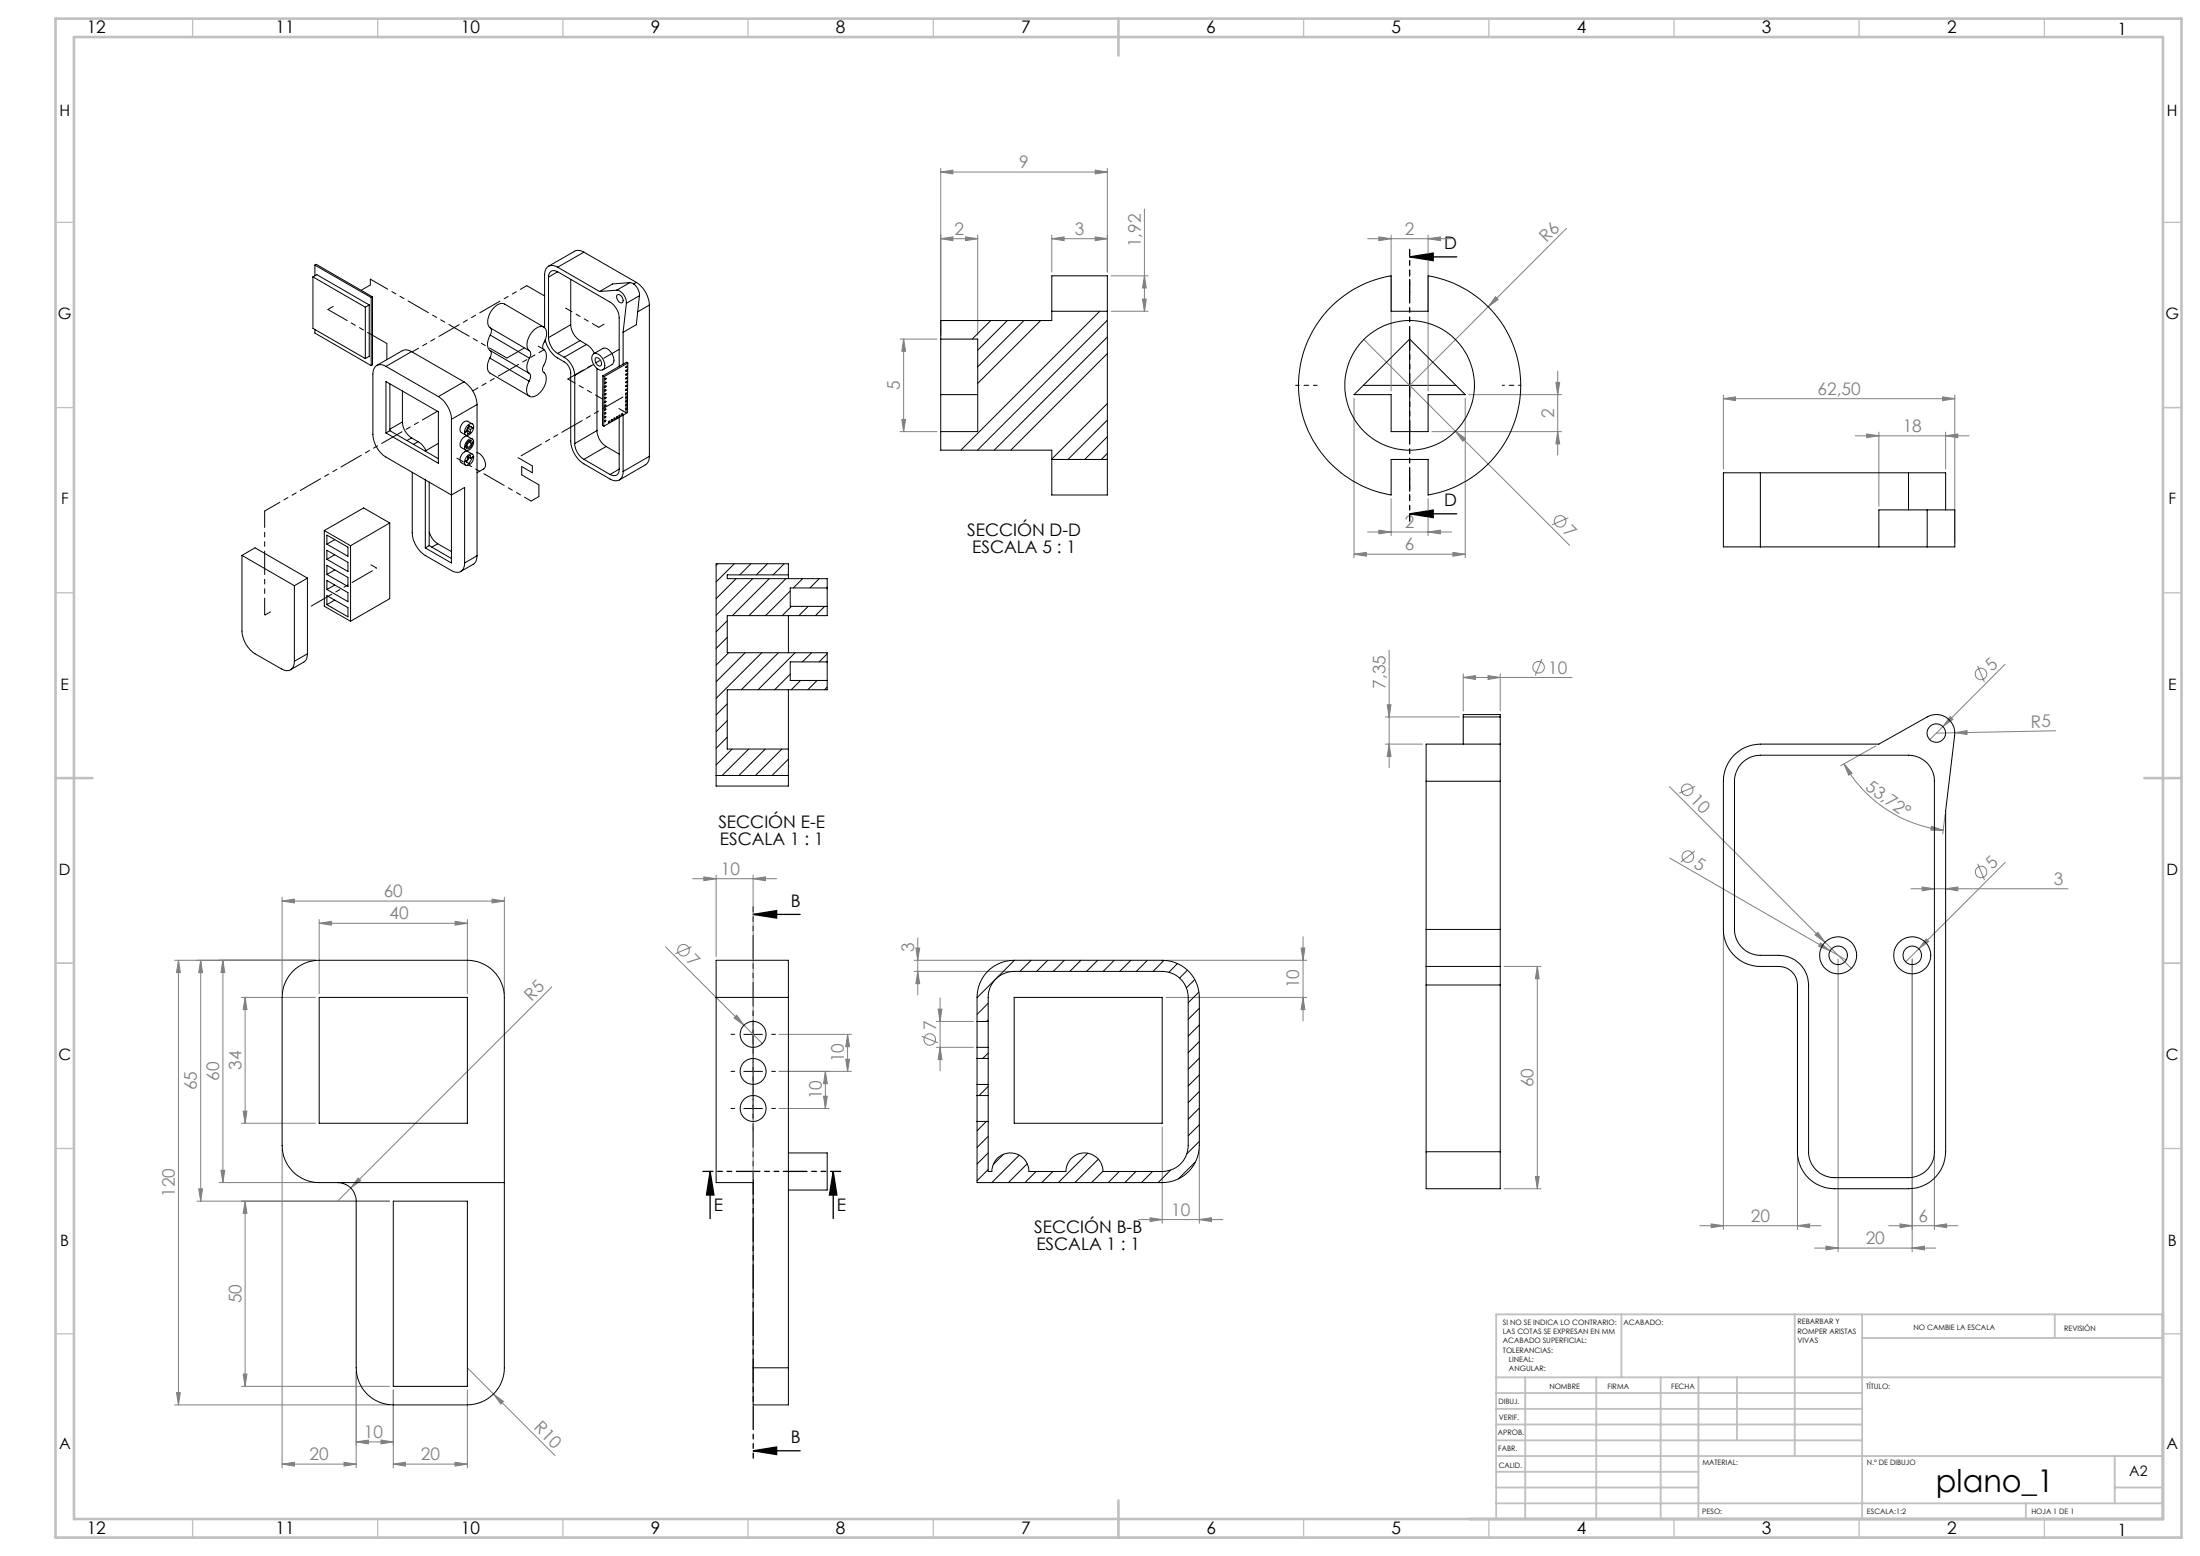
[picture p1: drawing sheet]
<svg xmlns="http://www.w3.org/2000/svg" width="594mm" height="420mm" viewBox="0 0 594 420" stroke-linecap="round" stroke-linejoin="round" font-family="sans-serif">
<g fill="none" stroke="#808080" stroke-width=".27">
<path d="M254 46.4l3.3-.5v1zM254 45.5v45M254 46.4h45M295.7 45.9l3.3 .5-3.3 .5zM299 45.5v27.9M309 56.5v27.5M254 64.4l3.3-.5v1.1zM254 64.4h10M260.7 63.9l3.3 .5-3.3 .6zM264 63.4v27.1M284 64.4l3.3-.5v1.1zM284 64.4h15"/>
<path d="M284 63.4v10M295.7 63.9l3.3 .5-3.3 .6zM300 74.5h10M309 74.5l.5 3.2h-1zM369.3 64.4h22.6M372.3 63.9l3.3 .5-3.3 .6zM375.6 63.4v42.1M385.6 64.4l3.3-.5v1.1zM385.6 63.4v42.1M422.9 61.6l-42.3 42.4M243 91.5h10M244 91.5l.5 3.3h-1z"/>
<path d="M244 91.5v25M300 84h10M308.5 80.7h1l-.5 3.3zM368.2 91.6l24.8 24.8M403.8 80.1l.7 .7-2.7 2zM243 116.5h10M243.5 113.2h1l-.5 3.3zM365.6 107.5v43.1M386.6 116.5h35M393 116.4l2.7 2-.8 .7zM393 116.4l30.8 30.8M395.6 107.5v43.1"/>
<path d="M396.6 106.5h25M420.1 103.2h1l-.5 3.3zM420.6 100.2v22.7M420.6 116.5l.5 3.3h-1zM465.3 107.6l3.3-.5v1zM465.3 106.6v20M465.3 107.6h62.5M500.9 117.6h30.8M504 117.1l3.3 .5-3.3 .5zM507.3 116.6v20M524.5 107.1l3.3 .5-3.3 .5zM525.3 117.6l3.3-.5v1z"/>
<path d="M525.3 116.6v10M527.8 106.6v40M375.6 134.6v10M385.6 134.6v10M423.4 139.8l-4.4 1.9M365.6 149.6l3.3-.5v1zM365.6 149.6h30M369.3 143.6h22.6M372.3 143.1l3.3 .5-3.3 .5zM385.6 143.6l3.3-.5v1zM392.3 149.1l3.3 .5-3.3 .5zM375.1 175.5v31.7"/>
<path d="M416.3 177.9l-1.8 4.4M533.9 179.7l1.9 4.4M541.4 179.3l-16.8 16.8M374.1 193.5h20M374.5 190.2h1.1l-.5 3.3zM395.1 182.9l3.3-.5v1zM395.1 181.9v10M395.1 182.9h29.4M401.8 182.4l3.3 .5-3.3 .5zM405.1 181.9v10M524.6 196.1l-3.5 3.6M526.6 193.4l.7 .8-2.7 1.9z"/>
<path d="M527.8 197.8l3.3-.6v1zM527.8 197.8l-5 .1M555.1 197.3l-27.3 .5M374.1 200.9h10M375.1 200.9l.5 3.3h-1.1zM450.7 212.3l49.2 49.1M457.7 212.2l-4.3 1.9M497.9 206.2l2.2 2.5-.9 .6zM497.9 206.2a35.6 35.6 0 0 0 26.8 17.9M506.4 201.3l-9.4 5.4M525.2 219.9l-.7 5.2M187 237.2h22.7"/>
<path d="M190 236.7l3.4 .5-3.4 .5zM193.4 236.2v22M203.3 237.2l3.4-.5v1zM203.3 236.2v82M450.8 231.6l47.7 27.5M457.6 229.7l-3.8 3M515.9 239.9h42.5M519 239.4l3.3 .5-3.3 .5zM521.5 223l3.2 1.1h-3.4zM525.3 239.9l3.3-.5v1zM534 233.2l1.8 4.4M541.4 232.8l-23.3 23.3"/>
<path d="M47.2 259.2h38M48.2 259.2l.5 3.3h-1zM48.2 259.2v120M54.2 259.2l.5 3.3h-1zM54.2 259.2v65M60.2 259.2l.5 3.3h-1zM60.2 259.2v60M76.2 243.2l3.3-.5v1zM76.2 242.2v26M76.2 243.2h60M86.2 249.2l3.3-.5v1zM86.2 248.2v20"/>
<path d="M86.2 249.2h40M122.9 248.7l3.3 .5-3.3 .5zM126.2 248.2v20M132.9 242.7l3.3 .5-3.3 .5zM136.2 242.2v26M179.7 255.6l21.2 21.1M186.7 255.5l-4.3 1.9M246.8 259.2h26M247.3 255.9h1l-.5 3.3zM247.8 253.1v15.5M314.8 259.2h38M351.3 255.9h1l-.5 3.3z"/>
<path d="M351.8 252.9v22.7M465.3 251.9v80M490.1 252.4l.7-.7 2 2.6zM491.5 254.5l2.6 2.1-3.1-1.2zM496.3 258.9v79M516.3 258.9v79M518.1 256.1l-3.6 3.5M520.1 253.4l.7 .7-2.7 2zM65.2 269.2h20M66.2 269.2l.5 3.3h-1zM66.2 269.2v34M149 266.4l-57.8 57.8"/>
<path d="M198.9 274l2 2.7-2.7-1.9zM200.9 276.7l4.9 5M210.4 279.2h19.5M228.8 279.2l.6 3.3h-1zM228.8 279.2v10M246.8 262.2h26M247.8 262.2l.5 3.3h-1zM248.8 279.7l4.5 1.8M252.8 275.7h10M253.3 272.4h1l-.5 3.3zM253.8 269.4v19.6M314.8 269.2h38"/>
<path d="M351.8 269.2l.5 3.3h-1zM406.1 260.9h10M415.1 260.9l.5 3.3h-1.1zM415.1 260.9v60M65.7 299.9h1l-.5 3.3zM210.4 289.2h19.5M210.4 299.2h13.5M222.4 295.9h1l-.6 3.3zM222.8 289.2l.6 3.3h-1zM222.8 289.2v10M228.4 285.9h1l-.6 3.3zM252.8 282.7h10"/>
<path d="M253.8 282.7l.5 3.3h-1zM59.2 319.2h26M59.7 315.9h1l-.5 3.3zM65.2 303.2h20M76.2 310.2v86M96.7 318l.7 .7-2.7 2zM313.8 304.2v26M323.8 310.2v20M414.5 317.6h1.1l-.5 3.3zM485.3 311.9v20M522.3 311.9v20M53.2 324.2h52"/>
<path d="M53.7 320.9h1l-.5 3.3zM66.2 324.2l.5 3.3h-1zM66.2 324.2v50M307.4 329.2h22.8M310.5 328.7l3.3 .5-3.3 .5zM323.8 329.2l3.3-.5v1zM406.1 320.9h10M459 330.9h32.7M462 330.4l3.3 .5-3.3 .5zM485.3 330.9l3.3-.5v1zM489.9 336.9h32.7M493 336.4l3.3 .5-3.3 .5z"/>
<path d="M509.9 330.9h18.7M513 330.4l3.3 .5-3.3 .5zM516.3 336.9l3.3-.5v1zM522.3 330.9l3.3-.5v1zM47.2 379.2h58M47.7 375.9h1l-.5 3.3zM65.2 374.2h40M65.7 370.9h1l-.5 3.3zM96.2 370.2v26M106.2 375.2v21M126.2 369.2l7 7.1M126.2 375.2v21"/>
<path d="M133.2 376.3l2.7 2-.7 .7zM133.2 376.3l16.6 16.6M76.2 395.2l3.3-.5v1zM76.2 395.2h20M92.9 394.7l3.3 .5-3.3 .5zM96.2 389.2l3.3-.5v1zM96.2 389.2h10M102.9 388.7l3.3 .5-3.3 .5zM106.2 395.2l3.3-.5v1zM106.2 395.2h20M122.9 394.7l3.3 .5-3.3 .5z"/>
<circle cx="421.2" cy="140.7" r="1.56"/>
<circle cx="415.4" cy="180.1" r="1.55"/>
<circle cx="534.9" cy="181.9" r="1.57"/>
<circle cx="455.6" cy="213.2" r="1.56"/>
<circle cx="455.7" cy="231.2" r="1.55"/>
<circle cx="534.9" cy="235.4" r="1.57"/>
<circle cx="184.5" cy="256.5" r="1.55"/>
<circle cx="251" cy="280.6" r="1.55"/>
</g>
<path d="M380.6 69.3l6.4-1v2.1zM380.6 69.3h12.7M380.6 138.7l6.4-1v2zM380.6 138.7h12.7M203.3 246.8l6.4-1v2zM203.3 246.8h12.7M191.7 316.2l1.1 6.4h-2.1zM191.7 316.2v12.7M225 316.2l1 6.4h-2.1zM225 316.2v12.7M203.3 391.6l6.4-1v2zM203.3 391.6h12.7" fill="none" stroke="#000" stroke-width=".35"/>
<path d="M198.4 279.2h-1M203.4 274.2v-1M208.4 279.2h1M198.4 289.2h-1M198.4 299.2h-1M203.4 284.2v1M203.4 284.2v-1M203.4 294.2v1M203.4 294.2v-1M208.4 289.2h1M208.4 299.2h1M203.4 304.2v1" fill="none" stroke="#000" stroke-width=".27" stroke-dasharray="15.2 1.3 1.3 1.3"/>
<path d="M380.6 79v-5M405.6 104h5M380.6 129v5" fill="none" stroke="#000" stroke-width=".27" stroke-dasharray="15.2 1.3 1.3 1.3" stroke-dashoffset="14.6"/>
<path d="M355.6 104h-5.8" fill="none" stroke="#000" stroke-width=".27" stroke-dasharray="15.2 1.3 1.3 1.3" stroke-dashoffset="14.2"/>
<path d="M380.6 91.5v25M368.1 104h25M200.8 279.2h5M203.3 276.7v5M200.8 289.2h5M200.8 299.2h5M203.3 286.7v5M203.3 296.7v5" fill="none" stroke="#000" stroke-width=".27"/>
<path d="M203.4 244.8v148.8" fill="none" stroke="#000" stroke-width=".35" stroke-dasharray="6.3 1.3 1.3 1.3 1.3 1.3" stroke-dashoffset="5"/>
<path d="M227 316.2h-37.2" fill="none" stroke="#000" stroke-width=".35" stroke-dasharray="6.3 1.3 1.3 1.3 1.3 1.3" stroke-dashoffset="3.6"/>
<path d="M380.6 67.3v73.4" fill="none" stroke="#000" stroke-width=".35" stroke-dasharray="6.3 1.3 1.3 1.3 1.3 1.3" stroke-dashoffset="4.6"/>
<g fill="none" stroke="#c0c0c0" stroke-width=".35">
<path d="M52 5v5M102 5v5M152 5v5M202 5v5M252 5v5M352 5v5M402 5v5M452 5v5M502 5v5M552 5v5M15 60h5M584 60h5"/>
<path d="M15 110h5M584 110h5M15 160h5M584 160h5M15 260h5M584 260h5M15 310h5M584 310h5M15 360h5M584 360h5M52 410v5M102 410v5"/>
<path d="M152 410v5M202 410v5M252 410v5M352 410v5M402 410v5M452 410v5M502 410v5M552 410v5"/>
</g>
<g fill="none" stroke="#c0c0c0" stroke-width=".5">
<path d="M437.8 354.8v17M484.6 354.8v38.2M502.8 354.8v55.2M554.8 354.8v6.4M584 354.8h-180v55.2M404 371.8h180M404 376h98.8M411.8 371.8v38.2M431 371.8v38.2M448.4 371.8v38.2M458.6 371.8v38.2M469 371.8v17"/>
<path d="M502.8 361.2h81.2M404 388.8h98.8M404 384.5h98.8M404 380.3h98.8M404 397.3h54.6M404 393h180M571 393v12.8M404 405.8h180M404 401.5h54.6M547 405.8v4.2M571 401.5h13"/>
</g>
<path d="M15 5h574v410h-574zM20 10h564v400h-564zM302 5v10M15 210h10M579 210h10M302 405v10" fill="none" stroke="#c0c0c0" stroke-width=".7"/>
<g fill="#000">
<path d="M380.6 69.3l6.4-1v2.1zM380.6 138.7l6.4-1v2z"/>
<path d="M203.3 246.8l6.4-1v2zM203.3 391.6l6.4-1v2z"/>
<path d="M225 316.2l1 6.4h-2.1zM191.7 316.2l1.1 6.4h-2.1z"/>
</g>
<g fill="#808080">
<path d="M490.1 252.4l.7-.7 2 2.6z"/>
<path d="M198.9 274l2 2.7-2.7-1.9z"/>
<path d="M491.5 254.5l2.6 2.1-3.1-1.2z"/>
<path d="M527.8 197.8l3.3-.6v1z"/>
<path d="M526.6 193.4l.7 .8-2.7 1.9z"/>
<path d="M403.8 80.1l.7 .7-2.7 2z"/>
<path d="M96.7 318l.7 .7-2.7 2z"/>
<path d="M520.1 253.4l.7 .7-2.7 2z"/>
<path d="M393 116.4l2.7 2-.8 .7z"/>
<path d="M133.2 376.3l2.7 2-.7 .7z"/>
<path d="M122.9 248.7l3.3 .5-3.3 .5zM86.2 249.2l3.3-.5v1zM92.9 394.7l3.3 .5-3.3 .5zM76.2 395.2l3.3-.5v1zM260.7 63.9l3.3 .5-3.3 .6zM254 64.4l3.3-.5v1.1zM295.7 45.9l3.3 .5-3.3 .5zM254 46.4l3.3-.5v1z"/>
<path d="M462 330.4l3.3 .5-3.3 .5zM485.3 330.9l3.3-.5v1zM493 336.4l3.3 .5-3.3 .5zM516.3 336.9l3.3-.5v1zM395.1 182.9l3.3-.5v1zM401.8 182.4l3.3 .5-3.3 .5zM106.2 395.2l3.3-.5v1zM122.9 394.7l3.3 .5-3.3 .5zM190 236.7l3.4 .5-3.4 .5zM203.3 237.2l3.4-.5v1zM310.5 328.7l3.3 .5-3.3 .5zM323.8 329.2l3.3-.5v1zM284 64.4l3.3-.5v1.1zM295.7 63.9l3.3 .5-3.3 .6z"/>
<path d="M372.3 63.9l3.3 .5-3.3 .6zM385.6 64.4l3.3-.5v1.1z"/>
<path d="M365.6 149.6l3.3-.5v1zM392.3 149.1l3.3 .5-3.3 .5z"/>
<path d="M76.2 243.2l3.3-.5v1zM132.9 242.7l3.3 .5-3.3 .5z"/>
<path d="M519 239.4l3.3 .5-3.3 .5zM525.3 239.9l3.3-.5v1zM513 330.4l3.3 .5-3.3 .5zM522.3 330.9l3.3-.5v1z"/>
<path d="M102.9 388.7l3.3 .5-3.3 .5zM96.2 389.2l3.3-.5v1z"/>
<path d="M385.6 143.6l3.3-.5v1zM372.3 143.1l3.3 .5-3.3 .5z"/>
<path d="M247.8 262.2l.5 3.3h-1zM247.3 255.9h1l-.5 3.3zM351.8 269.2l.5 3.3h-1zM351.3 255.9h1l-.5 3.3zM420.6 116.5l.5 3.3h-1zM420.1 103.2h1l-.5 3.3zM308.5 80.7h1l-.5 3.3zM309 74.5l.5 3.2h-1z"/>
<path d="M415.1 260.9l.5 3.3h-1.1zM414.5 317.6h1.1l-.5 3.3zM374.5 190.2h1.1l-.5 3.3zM375.1 200.9l.5 3.3h-1.1zM66.2 269.2l.5 3.3h-1zM65.7 299.9h1l-.5 3.3zM60.2 259.2l.5 3.3h-1zM59.7 315.9h1l-.5 3.3zM54.2 259.2l.5 3.3h-1zM53.7 320.9h1l-.5 3.3zM66.2 324.2l.5 3.3h-1zM65.7 370.9h1l-.5 3.3zM48.2 259.2l.5 3.3h-1zM47.7 375.9h1l-.5 3.3zM222.8 289.2l.6 3.3h-1zM222.4 295.9h1l-.6 3.3zM228.8 279.2l.6 3.3h-1zM228.4 285.9h1l-.6 3.3zM253.3 272.4h1l-.5 3.3zM253.8 282.7l.5 3.3h-1zM244 91.5l.5 3.3h-1zM243.5 113.2h1l-.5 3.3z"/>
<path d="M497.9 206.2l2.2 2.5-.9 .6zM521.5 223l3.2 1.1h-3.4z"/>
<path d="M504 117.1l3.3 .5-3.3 .5zM525.3 117.6l3.3-.5v1z"/>
<path d="M465.3 107.6l3.3-.5v1zM524.5 107.1l3.3 .5-3.3 .5z"/>
</g>
<g fill="none" stroke="#000" stroke-width=".27">
<path d="M84.5 74.7l1-.6 14.2 8.2M84.5 74.7v13.9l14.1 8.2M84.5 74.7l14.1 8.2M85 71.6l15.2 8.7M85 71.6l.4-.3 15.2 8.8M85 71.6v2.9M148.1 74.8v16.3M150.6 73.4l14.1 8.1a5.3 5.3 0 0 1 2.5 4.3v13.1M150.6 73.4a1.51 1.51 0 0 0-1.8-.2 1.51 1.51 0 0 0-.7 1.6M150.6 72.1a2.16 2.16 0 0 0-2.5-.2 2.16 2.16 0 0 0-1.1 2.3v14.3M150.6 72.1l11.3 6.6M150.6 73.4l-2.5 1.4"/>
<path d="M154.1 75.4v12.2M157.7 68.1l-1.3-.5-1.1 .1-7.2 4.2M157.7 68.1l-7.1 4M157.7 68.1l14.1 8.1M166.5 78.3a3.5 3.5 0 0 1 2.6 3.6M166.5 78.3l-4.6 .4M166.6 79.7a1.25 1.25 0 0 1 1.6 1.4 .62 .62 0 0 1-.4 .7 .62 .62 0 0 1-.8-.4l-.4-.8zM170 76.3a3.5 3.5 0 0 1 2.6 3.5M170 76.3l-3.5 2M170 76.3l-4.6 .3-3.5 2.1M171.8 76.2a8 8 0 0 1 3.5 6.2M171.8 76.2l-.7 .4"/>
<path d="M172.6 79.8l-3.5 2.1M172.6 79.8l-.8 7.8-3.6 2.1M85 89v.9l15.2 8.8M98.6 82.9v13.9M99.7 82.3v13.9l-1.1 .6M99.7 82.3l-1.1 .6M100.2 80.3v18.4M100.6 80.1v18.4l-.4 .2M100.6 80.1l-.4 .2M104.2 98.9a2.16 2.16 0 0 0-2.5-.2 2.16 2.16 0 0 0-1 2.2v16.4a7.7 7.7 0 0 0 3.5 6.1l17.7 10.2 3.5-2v20.4M104.2 98.9l14.2 8.2M111.1 94.9l-1.2-.4-1.1 .1-7.1 4.1"/>
<path d="M111.1 94.9l-6.9 4M111.1 94.9l14.2 8.2M132.3 96.6a3.2 3.2 0 0 0 0 4.1l10.6 6.2M132.3 96.6l10.5 6.3M132.3 94.6a1.64 1.64 0 0 1 0 2M132.3 94.6l10.6 6.2M132.4 88.5a1.57 1.57 0 0 1 0 1.9M132.4 90.4a3.3 3.3 0 0 0-.1 4.2M132.4 90.4l10.5 6.3M142.9 94.7a3.3 3.3 0 0 1 0-4 3.8 3.8 0 0 1 3.8-2.5 2.7 2.7 0 0 1 .4 3.7 2.04 2.04 0 0 0-.2 2.5 3.5 3.5 0 0 1-.2 4.5l-.2 .9 .4 .8M142.9 94.7a1.49 1.49 0 0 1 0 2M142.9 96.7a3.4 3.4 0 0 0 0 4.1"/>
<path d="M146.8 88.3l-10.6-6.2a2.86 2.86 0 0 0-3.3 1.5 3.9 3.9 0 0 0-.6 4.9l10.6 6.2M147.2 91.8a8.3 8.3 0 0 0 3.4 4.8l1.7 1.1a3.7 3.7 0 0 1 1.8 3v18.4a7.9 7.9 0 0 0 3.6 6.1l7 4.1a2.15 2.15 0 0 0 2.5 .3 2.15 2.15 0 0 0 1-2.3M148.1 91.1a5.6 5.6 0 0 0 2.5 4.3M150.6 95.4l1.7 1M152.3 96.4a6.3 6.3 0 0 1 2.9 4.9M154.1 87.6a5.6 5.6 0 0 0 2.5 4.4M154.1 87.6l-6 3.5M156.6 92l1.8 1M156.6 92l-6 3.4M158.4 93l1.1 .9 1 1.5M158.4 93l-6.1 3.4M160.2 95.5a2.18 2.18 0 0 1 2.7 1.6 1.74 1.74 0 0 1-.5 2.8 3.2 3.2 0 0 1-2.4-4.1z"/>
<path d="M160.3 95.5l2.5-1.4a2.62 2.62 0 0 1 2.9 2.4v1.1l-.4 .7-2.5 1.5M160.3 98.4l-5.1 2.9M160.8 96.7a1.33 1.33 0 0 1 1.3 .4 1.33 1.33 0 0 1 .2 1.5 1.15 1.15 0 0 1-1.6-1.2zM161.2 99.5v16.7M168.2 89.7v8.6M169.1 98.9l.2-.1-.2 .5-.2-.2zM169.1 81.9l-.9 7.8M169.5 98l-.1 13.4-6.4 3.7M169.5 98l-6.4 3.7M169.5 98l-.3-.2-6.4 3.6M175.3 82.4v40.8M175.3 82.4l-3.1 1.8"/>
<path d="M254 91.5h10v25h-10M254 86.5h30v-12h15v59.1h-15v-12.1h-30zM254 86.5v.1M267.5 86.5l-5 5M272 86.5l-8 8M276.5 86.5l-12.5 12.5M281 86.5l-17 17M284 84h15M296.9 84l-37.5 37.5M299 86.4l-35.1 35.1M299 91l-30.6 30.5M299 95.4l-26.1 26.1"/>
<path d="M359.6 82.6a30.2 30.2 0 0 1 16-8.1v9.5h10v-9.5a30 30 0 0 1 25 29.5 30 30 0 0 1-25 29.6v-9.6h-10v9.6a30 30 0 0 1-16-51zM104.2 103l14.2 8.1v13.9l-14.2-8.1zM105.3 116.3l-1.1 .6M105.3 116.3l13.1 7.5M105.3 103.6v12.7M108.7 113.9a5.4 5.4 0 0 0 2.4 4.3M108.7 105.5v8.4M108.7 113.9l-3.4 1.9M111.1 118.2l1.8 1M111.1 118.2l-1.2 .7M112.9 119.2l1.2 1 .9 1.4M112.9 119.2l-1.2 .7"/>
<path d="M118.4 107.1a7.7 7.7 0 0 1 3.5 6.1M118.4 119.7l-3.6 2.1M121.9 113.2v38.8l-7.1-4.1M125.3 103.1a8 8 0 0 1 3.5 6.1M125.3 103.1l-6.9 4M125.9 116.2l.4 .1M126.3 118.9a.93 .93 0 0 1 1.3-.4 .93 .93 0 0 1 .2 1.4 1.65 1.65 0 0 1-2.1 1.5 2.09 2.09 0 0 1 .6-2.5zM126.3 114.8a.88 .88 0 0 1 1.1-.4 .88 .88 0 0 1 .5 1.1 2.05 2.05 0 0 1-2.1 2 1.83 1.83 0 0 1 .5-2.7zM126.3 115.5v1.7l.7-.4M126.3 116.3l.7 .5M126.3 115.5l.7 .4M126.3 119.3a.68 .68 0 0 1 1-.3 .68 .68 0 0 1 .1 1 1.12 1.12 0 0 1-1.5 .9v-.9z"/>
<path d="M126.3 119.7a.47 .47 0 0 1 .7-.3 .47 .47 0 0 1 .1 .7l-.5 .5a.49 .49 0 0 1-.5-.3 .49 .49 0 0 1 .2-.6zM126.5 119.1l.5 .3M126.6 114.9l1.1 .6M126.6 114.9l-1 1.9 .7-.5M126.6 114.9l.4 .2M126.8 118.9v.4M127 115.9v.9M127 115.1l-.7 .4M127 115.1l.7 .4M127.5 114.4l-1.2-.7a2.02 2.02 0 0 0-1.8 3l1.3 .8M127.5 118.5l-1.2-.7a2.09 2.09 0 0 0-2.1 2.6l.3 .4 1.3 .7M127.7 115.5l-.7 .4"/>
<path d="M128.8 109.2l-6.9 4M128.8 109.2v40.8M142.9 100.8a1.57 1.57 0 0 1-.1 2.1M146.8 100.5l.1 .1M146.9 100.6a3.9 3.9 0 0 1-.6 4.9 2.79 2.79 0 0 1-3.5 1.4 3.4 3.4 0 0 1 0-4M155.2 119.7a5.3 5.3 0 0 0 2.5 4.3M155.2 101.3v18.4M161.2 116.2a5.4 5.4 0 0 0 2.5 4.3M161.2 116.2l-6 3.5M162.8 101.4l-.1 13.4 .3 .3M162.8 101.4l.3 .3M163.1 101.7l-.1 13.4"/>
<path d="M163.3 112.5l.3-.1-.3 .4zM163.3 113.5h.3l-.3 .4zM163.4 108.3v-.1a.21 .21 0 0 1 .2 .3 .21 .21 0 0 1-.3 .1zM163.4 110.3l.2 .1-.2 .4a.21 .21 0 0 1-.2-.3 .21 .21 0 0 1 .2-.2zM163.4 104.2l.1-.1a.21 .21 0 0 1 .1 .3 .21 .21 0 0 1-.3 .1zM163.4 102.1h.2l.1 .2-.3 .2zM163.4 105.2l.2-.1v.3l-.3 .2zM163.4 111.4l.2 .2-.3 .2zM163.4 106.2l.2 .2-.3 .2zM164.3 113.8l.3-.1-.2 .4zM165.1 113.3h.2l-.3 .3zM165.7 112.9l.2-.1a.21 .21 0 0 1 .1 .3 .21 .21 0 0 1-.3 .1z"/>
<path d="M166.5 112.4l.3 .1-.4 .3zM167.1 112.1l.2-.1a.21 .21 0 0 1 .1 .3 .21 .21 0 0 1-.3 .1zM167.2 112.7v13.9M167.9 111.7l.2-.1v.4h-.2zM168.2 112.1v15.2M169 109.2h.2l-.1 .4-.2-.2zM169 105h.2l.1 .2-.3 .2zM169 104l.2-.1 .1 .3-.3 .2zM169.1 100.9h.2v.2l-.3 .2zM169.1 103h.2l-.2 .4zM169.1 102h.2l-.2 .3h-.2zM169.1 107.1a.21 .21 0 0 1 .1 .2 .21 .21 0 0 1-.3 .1z"/>
<path d="M169.1 106l.2 .2-.4 .3zM254 106.5h10M299 108.9l-15 15M299 113.4l-10.6 10.6M299 117.9l-6.1 6.1M365.6 106.5l15-15 15 15h-10v10h-10v-10zM111.3 127.5v16.3a7.9 7.9 0 0 0 3.5 6.1l7.1 4.1a2.16 2.16 0 0 0 2.5 .3 2.16 2.16 0 0 0 1-2.3M114.8 129.5v18.4M115.9 130.1v17.2M125.8 120.4l.5 .3M126.1 120.6l-.3 .1M126.3 123a.93 .93 0 0 1 1.3-.4 .93 .93 0 0 1 .2 1.4 1.65 1.65 0 0 1-2.1 1.5 2.04 2.04 0 0 1 .6-2.5z"/>
<path d="M126.3 123.3v.8l-.7 .4 1 .6 1.1-1.8-.7 .4M126.3 123.3l.7-.4v.8M126.3 123.3l.7 .4M126.6 123.5l-.7 1.2M127.5 122.6l-1.2-.7a2.02 2.02 0 0 0-1.8 3l1.3 .7M128.8 122.1a3.4 3.4 0 0 1 2 4.2l-2 1.3M157.7 124l7 4.1M163.7 120.5l3.5 2.1M163.7 120.5l-6 3.5M167.2 126.6a1.5 1.5 0 0 1-.7 1.7 1.5 1.5 0 0 1-1.8-.2M167.2 126.6l-2.5 1.5M175.3 123.2l-.2 1.3-.7 .9-7.2 4.2"/>
<path d="M175.3 123.2l-7.1 4.1M284 124h15M299 122.4l-1.6 1.6M475.3 127.6h-10v20h10M475.3 127.6v20M475.3 127.6h40M515.3 127.6h10v10M515.3 127.6v10M520.3 137.6h7.5v10h-7.5M520.3 137.6v10M520.3 137.6h-13v10M65.3 149.9v20.4a7.9 7.9 0 0 0 3.6 6.2l7.1 4a2.14 2.14 0 0 0 2.5 .3 2.14 2.14 0 0 0 1-2.3"/>
<path d="M65.3 149.9l14.2 8.2M65.3 149.9l3.6-2 14.1 8.2M79.5 158.1v20.4M83 156.1l-3.5 2M83 156.1v20.4M87.6 143.2l7.1 4.1M87.6 143.2v20.4l7.1 4.1M88.3 144.4l5.6 3.3v2.5l-5.6-3.3zM88.3 148.5l5.6 3.3v2.5l-5.6-3.3zM88.3 152.6l5.6 3.3v2.4l-5.6-3.2zM88.3 156.7l5.6 3.3v2.4l-5.6-3.3zM90.4 145.7l-2.1 1.2"/>
<path d="M90.4 149.7l-2.1 1.3M90.4 153.8l-2.1 1.3M90.4 157.9l-2.1 1.2M94.7 147.3v20.4M105.2 141.2l-10.5 6.1M105.2 141.2l-7-4.1-10.6 6.1M105.2 141.2v20.4l-10.5 6.1M115.9 143.6a5.5 5.5 0 0 0 2.3 3.2M115.9 147.3l-1.1 .6M115.9 147.3l6 3.5M118.2 146.8l3.7 2.1M118.2 146.8l-1.6 .9"/>
<path d="M128.8 150l-.2 1.4-.7 .8-3.5 2.1M128.8 150l-3.4 2M193.7 152.2l-.3 .4M198.3 152.2l-4.9 4.9M198.8 156.2l-5.4 5.4M202.7 152.2l-3 3M203.2 156.2l-9.8 9.9M207.2 152.2l-3 3M207.7 156.2l-10 10M211.7 152.2l-3 3M212.2 156.2l-10 10M212.9 155.2v1"/>
<path d="M212.9 155.2v-3h-19.5v57.1M212.9 155.2h-16.5v1h26.9v2.5M213.4 159.5l-6.7 6.7M216.7 156.2l-2.5 2.5M221.2 156.2l-2.5 2.5M223.3 158.7v5M223.3 158.7h-9.9v5h9.9M223.3 158.5l-.1 .2M475.3 147.6h45M83 176.5l-.2 1.3-.7 .9-3.6 2.1M83 176.5l-3.5 2M88.3 160.8l5.6 3.2v2.5l-5.6-3.3z"/>
<path d="M90.4 162l-2.1 1.2M196.4 167.6l-3 3M196.4 172l-3 3M196.7 176.2l-3.3 3.3M201.2 176.2l-7.8 7.8M205.7 176.2l-12.3 12.3M210.2 176.2l-10 10M212.9 166.2v10M213.7 163.7l-2.5 2.5M214.7 176.2l-10 10M218.2 163.7l-2.5 2.5M219.1 176.2l-2.5 2.5"/>
<path d="M222.7 163.7l-2.5 2.5M223.3 178.7v5M223.3 163.7v2.5h-26.9v10h26.9v2.5M223.3 178.7h-9.9v5h9.9M223.3 176.5l-2.1 2.2M196.4 190l-3 3M196.4 194.5l-3 3M196.4 199l-3 3M212.9 186.2v23.1M213.4 182l-4.2 4.2M216.1 183.7l-2.5 2.5M220.6 183.7l-2.5 2.5"/>
<path d="M223.3 183.7v2.5h-26.9v16h16.5M223.3 185.4l-.7 .8M395.1 193.5v-.6h10v.6M395.1 193.5v7.4M395.1 193.5h10M405.1 193.5v7.4M193.4 209.3v2.9h19.5v-2.9M193.4 209.3h19.5M197.7 202.2l-4.3 4.3M202.1 202.2l-7.1 7.1M206.6 202.2l-7.1 7.1M211.1 202.2l-7.1 7.1"/>
<path d="M212.9 204.9l-4.4 4.4M385.1 210.9h20M385.1 210.9v40M405.1 200.9v10M405.1 200.9h-20v10M405.1 210.9v40M468.6 203.4a10.1 10.1 0 0 1 6.7-2.5h32l13-7.4a5 5 0 0 1 5.3 .2 5 5 0 0 1 2.2 4.8l-2.5 20.4v92a10 10 0 0 1-10 10h-20a10 10 0 0 1-10-10v-45a5 5 0 0 0-5-5 19 19 0 0 1-8.1-.5 10 10 0 0 1-6.9-9.5v-40a9.9 9.9 0 0 1 3.3-7.5zM470.7 205.6a7 7 0 0 1 4.6-1.7h40a7 7 0 0 1 7 7v100a7 7 0 0 1-7 7h-20a7 7 0 0 1-7-7v-45a8.1 8.1 0 0 0-8-8h-5a7 7 0 0 1-7-7v-40a7.1 7.1 0 0 1 2.4-5.3zM273.9 259.2l-10.1 10.1M278.4 259.2l-3 3M282.9 259.2l-3 3M287.4 259.2l-3 3"/>
<path d="M291.9 259.2l-3 3M296.4 259.2l-3 3M300.8 259.2l-2.9 3M305.3 259.2l-3 3M309.8 259.2l-3 3M314.3 259.2l-3 3M385.1 250.9v10M385.1 250.9h20M405.1 250.9v10M86.2 269.2h40v34h-40zM193.4 269.2v-10h19.5v10M193.4 269.2h19.5"/>
<path d="M193.4 269.2v50h9.9v50M212.9 269.2v100M263.8 275.7v-6.5a10 10 0 0 1 10-10h40a10 10 0 0 1 10 10v40a10 10 0 0 1-10 10h-50v-16.5M263.8 275.7v7M263.8 275.7h3M266.8 275.7v-6.5a7 7 0 0 1 7-7h40a7 7 0 0 1 7 7v40a7 7 0 0 1-7 7h-16a5 5 0 0 0-5-5 5 5 0 0 0-5 5h-10a5 5 0 0 0-5-5 5 5 0 0 0-5 5h-1v-13.5M266.8 275.7v7M266.8 270.8l-3 3M266.8 275.3l-.4 .4M273.8 269.2h40v34h-40zM317.9 260.1l-2.3 2.3M320.6 261.9l-2.1 2.1"/>
<path d="M322.6 264.4l-2.3 2.2M323.7 267.8l-2.9 2.9M323.8 272.2l-3 2.9M323.8 276.7l-3 3M385.1 260.9v5M385.1 260.9h20M385.1 265.9v45M385.1 265.9h20M405.1 260.9v5M405.1 265.9v45M263.8 285.7v7M263.8 295.7v7"/>
<path d="M263.8 282.7v3M263.8 292.7v3M263.8 292.7h3M263.8 285.7h3M263.8 295.7h3M263.8 282.7h3M263.9 282.7l-.1 .1M266.8 285.7v7M266.8 295.7v7M266.8 282.7v3M266.8 292.7v3M266.8 284.3l-1.4 1.4"/>
<path d="M266.8 293.2l-2.5 2.5M323.8 281.1l-3 3M323.8 285.6l-3 3M323.8 290.1l-3 3M323.8 294.6l-3 3M323.8 299.1l-3 3M91.2 319.2a5 5 0 0 1 5 5v45a10 10 0 0 0 10 10h20a10 10 0 0 0 10-10v-100a10 10 0 0 0-10-10h-40a10 10 0 0 0-10 10v40a10 10 0 0 0 10 10h50M212.9 311.2h10.4v10h-10.4M263.8 302.7h3M266.3 302.7l-2.5 2.5M266.8 306.7l-3 3M266.8 311.2l-3 3"/>
<path d="M266.8 315.7l-3 3M270.9 311.6l-2.7 2.7M275.2 311.8l-7.4 7.4M277.4 314.1l-5.1 5.1M279.8 316.2l-3 3M284.3 316.2l-3 3M293.7 311.3l-7.9 7.9M296.5 312.9l-6.3 6.3M297.8 316.1l-3.1 3.1M302.2 316.2l-3 3M306.7 316.2l-3 3M311.2 316.2l-3 3"/>
<path d="M316.1 315.8l-3.4 3.4M322.8 313.6l-4.6 4.6M323.8 303.6l-3 3M323.8 308.1l-3.4 3.3M385.1 310.9v10h20v-10M385.1 310.9h20M106.2 324.2h20v50h-20zM203.3 369.2v10h9.6v-10M203.3 369.2h9.6"/>
<circle cx="169.1" cy="100" r=".2"/>
<circle cx="163.5" cy="109.5" r=".21"/>
<circle cx="163.5" cy="107.5" r=".2"/>
<circle cx="163.5" cy="103.3" r=".2"/>
<circle cx="169" cy="110.3" r=".2"/>
<circle cx="169" cy="108.3" r=".21"/>
<circle cx="380.6" cy="104" r="17.5"/>
<circle cx="522.8" cy="197.9" r="2.51"/>
<circle cx="496.3" cy="257.9" r="2.49"/>
<circle cx="496.3" cy="257.9" r="5"/>
<circle cx="516.3" cy="257.9" r="2.49"/>
<circle cx="516.3" cy="257.9" r="5"/>
<circle cx="203.3" cy="279.2" r="3.5"/>
<circle cx="203.3" cy="299.2" r="3.5"/>
<circle cx="203.3" cy="289.2" r="3.5"/>
</g>
<path d="M152.7 83.2l9 5.1M143.4 135.2l-20-11.5" fill="none" stroke="#000" stroke-width=".27" stroke-dasharray="6.3 1.3 1.3 1.3 1.3 1.3" stroke-dashoffset="4.3"/>
<g fill="none" stroke="#000" stroke-width=".27" stroke-dasharray="6.3 1.3 1.3 1.3 1.3 1.3">
<path d="M100 76.9l-2.5 1.4M100 75.4v1.5M142.2 77.1l4.9 2.8M90 82.7l-1.5 .8M104.4 92.7v4.4M141.6 93.9l-4.7 2.7M146.8 94.3l-1.5-.9M146.9 94.4l-.1-.1M161.7 88.3l1.4-.8M167.1 110.3l1.1 .6M168.2 110.9l.8 .5M169 111.4v-4.7"/>
<path d="M139.9 123.5l3.8 2.3M140.9 128.2l4.6 2.7M140.9 125.9v2.3M143.7 127.6l-2.8-1.7M143.7 125.8v1.8M145.5 134l-2.1 1.2M145.5 130.9v3.1M100.1 152.4l1.5 .9M101.6 153.3v.2M71.6 166l-.1-.1M73 165.2l-1.4 .8"/>
</g>
<path d="M169 106.7l-29.1 16.8" fill="none" stroke="#000" stroke-width=".27" stroke-dasharray="6.3 1.3 1.3 1.3 1.3 1.3" stroke-dashoffset="-1"/>
<path d="M153.3 102.3l9.5 5.5" fill="none" stroke="#000" stroke-width=".27" stroke-dasharray="6.3 1.3 1.3 1.3 1.3 1.3" stroke-dashoffset="4.1"/>
<path d="M167.2 94.3l-13.9 8" fill="none" stroke="#000" stroke-width=".27" stroke-dasharray="6.3 1.3 1.3 1.3 1.3 1.3" stroke-dashoffset="1.5"/>
<path d="M111.3 95l30.9-17.9" fill="none" stroke="#000" stroke-width=".27" stroke-dasharray="6.3 1.3 1.3 1.3 1.3 1.3" stroke-dashoffset="4.4"/>
<path d="M88.5 83.5l15.9 9.2" fill="none" stroke="#000" stroke-width=".27" stroke-dasharray="6.3 1.3 1.3 1.3 1.3 1.3" stroke-dashoffset=".3"/>
<path d="M136.9 96.6l-36.9-21.2" fill="none" stroke="#000" stroke-width=".27" stroke-dasharray="6.3 1.3 1.3 1.3 1.3 1.3" stroke-dashoffset=".9"/>
<path d="M71.5 137.9l46.6-26.9" fill="none" stroke="#000" stroke-width=".27" stroke-dasharray="6.3 1.3 1.3 1.3 1.3 1.3" stroke-dashoffset="1.6"/>
<path d="M127.7 105.5l19.2-11.1" fill="none" stroke="#000" stroke-width=".27" stroke-dasharray="6.3 1.3 1.3 1.3 1.3 1.3" stroke-dashoffset="4.8"/>
<path d="M71.5 165.9v-28" fill="none" stroke="#000" stroke-width=".27" stroke-dasharray="6.3 1.3 1.3 1.3 1.3 1.3" stroke-dashoffset="1.9"/>
<path d="M101.6 153.5l-18.6 10.7" fill="none" stroke="#000" stroke-width=".27" stroke-dasharray="6.3 1.3 1.3 1.3 1.3 1.3" stroke-dashoffset="-1.2"/>
<text font-size="8.5" x="522.7" y="402.7">plano_1</text>
<g font-size="4.7">
<text x="23.4" y="9">12</text>
<text x="74.4" y="9">11</text>
<text x="124.4" y="9">10</text>
<text x="175.7" y="9">9</text>
<text x="225.7" y="9">8</text>
<text x="275.7" y="9">7</text>
<text x="325.7" y="9">6</text>
<text x="375.7" y="9">5</text>
<text x="425.7" y="9">4</text>
<text x="475.7" y="9">3</text>
<text x="525.7" y="9">2</text>
<text x="389.9" y="67.2">D</text>
<text x="389.9" y="136.6">D</text>
<text x="261.1" y="144.8">SECCIÓN D-D</text>
<text x="262.5" y="149.3">ESCALA 5 : 1</text>
<text x="194" y="223.4">SECCIÓN E-E</text>
<text x="194.4" y="228">ESCALA 1 : 1</text>
<text x="213.5" y="244.7">B</text>
<text x="192.7" y="326.8">E</text>
<text x="225.9" y="326.8">E</text>
<text x="279.2" y="332.9">SECCIÓN B-B</text>
<text x="279.8" y="337.4">ESCALA 1 : 1</text>
<text x="213.5" y="389.5">B</text>
<text x="23.4" y="414">12</text>
<text x="74.4" y="414">11</text>
<text x="124.4" y="414">10</text>
<text x="175.7" y="414">9</text>
<text x="225.7" y="414">8</text>
<text x="275.7" y="414">7</text>
<text x="325.7" y="414">6</text>
<text x="375.7" y="414">5</text>
<text x="425.7" y="414">4</text>
<text x="475.7" y="414">3</text>
<text x="525.7" y="414">2</text>
</g>
<g font-size="4.7" fill="#808080">
<text x="275.2" y="45.4">9</text>
<text x="257.7" y="63.4">2</text>
<text x="290.2" y="63.4">3</text>
<text x="379.3" y="63.4">2</text>
<text x="417.5" y="65.7" transform="rotate(-45 417.5 65.7)">R6</text>
<text x="308" y="66.8" transform="rotate(-90 308 66.8)">1,92</text>
<text x="243" y="105.3" transform="rotate(-90 243 105.3)">5</text>
<text x="490.8" y="106.6">62,50</text>
<text x="419.6" y="112.8" transform="rotate(-90 419.6 112.8)">2</text>
<text x="513.7" y="116.6">18</text>
<text x="379.3" y="142.6">2</text>
<text x="421.9" y="143.7" transform="rotate(45 421.9 143.7)">7</text>
<text x="379.3" y="148.6">6</text>
<text x="374.1" y="185.9" transform="rotate(-90 374.1 185.9)">7,35</text>
<text x="418" y="181.8">10</text>
<text x="537.9" y="181.3" transform="rotate(-45 537.9 181.3)">5</text>
<text x="548.4" y="196.4" transform="rotate(-1 548.4 196.4)">R5</text>
<text x="503.4" y="213" transform="rotate(35 503.4 213)">53,72°</text>
<text x="456.2" y="216.2" transform="rotate(45 456.2 216.2)">10</text>
<text x="457.1" y="234" transform="rotate(30 457.1 234)">5</text>
<text x="194.6" y="236.2">10</text>
<text x="537.9" y="234.7" transform="rotate(-45 537.9 234.7)">5</text>
<text x="554.5" y="238.9">3</text>
<text x="103.6" y="242.2">60</text>
<text x="105.2" y="248.2">40</text>
<text x="246.8" y="257" transform="rotate(-90 246.8 257)">3</text>
<text x="185.2" y="259.5" transform="rotate(45 185.2 259.5)">7</text>
<text x="350.8" y="266.8" transform="rotate(-90 350.8 266.8)">10</text>
<text x="143.5" y="270.4" transform="rotate(-45 143.5 270.4)">R5</text>
<text x="252.8" y="278" transform="rotate(-90 252.8 278)">7</text>
<text x="227.9" y="286.8" transform="rotate(-90 227.9 286.8)">10</text>
<text x="59.2" y="291.8" transform="rotate(-90 59.2 291.8)">60</text>
<text x="65.2" y="288.8" transform="rotate(-90 65.2 288.8)">34</text>
<text x="414.1" y="293.4" transform="rotate(-90 414.1 293.4)">60</text>
<text x="53.2" y="294.3" transform="rotate(-90 53.2 294.3)">65</text>
<text x="221.9" y="296.8" transform="rotate(-90 221.9 296.8)">10</text>
<text x="47.2" y="323.1" transform="rotate(-90 47.2 323.1)">120</text>
<text x="316.2" y="328.2">10</text>
<text x="472.7" y="329.8">20</text>
<text x="518" y="329.8">6</text>
<text x="503.7" y="335.8">20</text>
<text x="65.2" y="351.8" transform="rotate(-90 65.2 351.8)">50</text>
<text x="98.2" y="388.2">10</text>
<text x="144" y="385.6" transform="rotate(45 144 385.6)">R10</text>
<text x="83.6" y="394.2">20</text>
<text x="113.6" y="394.2">20</text>
</g>
<g font-size="4.6">
<text x="571.7" y="9.6">1</text>
<text x="571.7" y="414.6">1</text>
</g>
<g font-size="4.2">
<text x="16.1" y="31.2">H</text>
<text x="585.1" y="31.2">H</text>
<text x="15.7" y="86.2">G</text>
<text x="584.7" y="86.2">G</text>
<text x="16.5" y="136.1">F</text>
<text x="585.5" y="136.1">F</text>
<text x="16.4" y="186.2">E</text>
<text x="585.4" y="186.2">E</text>
<text x="15.9" y="236.2">D</text>
<text x="584.9" y="236.2">D</text>
<text x="15.8" y="286.1">C</text>
<text x="584.8" y="286.1">C</text>
<text x="16.3" y="336.3">B</text>
<text x="585.3" y="336.3">B</text>
<text x="15.9" y="391.2">A</text>
<text x="584.9" y="391.2">A</text>
</g>
<text font-size="3.9" x="574.9" y="398.5">A2</text>
<g font-size="2">
<text x="405.8" y="357.6">SI NO SE INDICA LO CONTRARIO:</text>
<text x="438.4" y="357.6">ACABADO:</text>
<text x="485.3" y="357.5">REBARBAR Y</text>
<text x="485.3" y="360">ROMPER ARISTAS</text>
<text x="516.6" y="359">NO CAMBIE LA ESCALA</text>
<text x="557.3" y="359.2">REVISIÓN</text>
<text x="405.8" y="360.1">LAS COTAS SE EXPRESAN EN MM</text>
<text x="405.8" y="362.6">ACABADO SUPERFICIAL:</text>
<text x="405.8" y="365.1">TOLERANCIAS:</text>
<text x="485.3" y="362.5">VIVAS</text>
<text x="407.4" y="367.6">LINEAL:</text>
<text x="407.4" y="370.1">ANGULAR:</text>
<text x="418.3" y="375">NOMBRE</text>
<text x="434" y="374.9">FIRMA</text>
<text x="451.2" y="374.9">FECHA</text>
<text x="503.9" y="374.9">TÍTULO:</text>
<text x="404.6" y="379.1">DIBUJ.</text>
<text x="404.7" y="383.3">VERIF.</text>
<text x="404.4" y="387.4">APROB.</text>
<text x="404.5" y="391.8">FABR.</text>
<text x="459.6" y="395.5">MATERIAL:</text>
<text x="504.1" y="395.5">N.º DE DIBUJO</text>
<text x="404.7" y="396.1">CALID.</text>
<text x="459.6" y="408.5">PESO:</text>
<text x="504.1" y="408.6">ESCALA:1:2</text>
<text x="548.5" y="408.6">HOJA 1 DE 1</text>
</g>
</svg>
